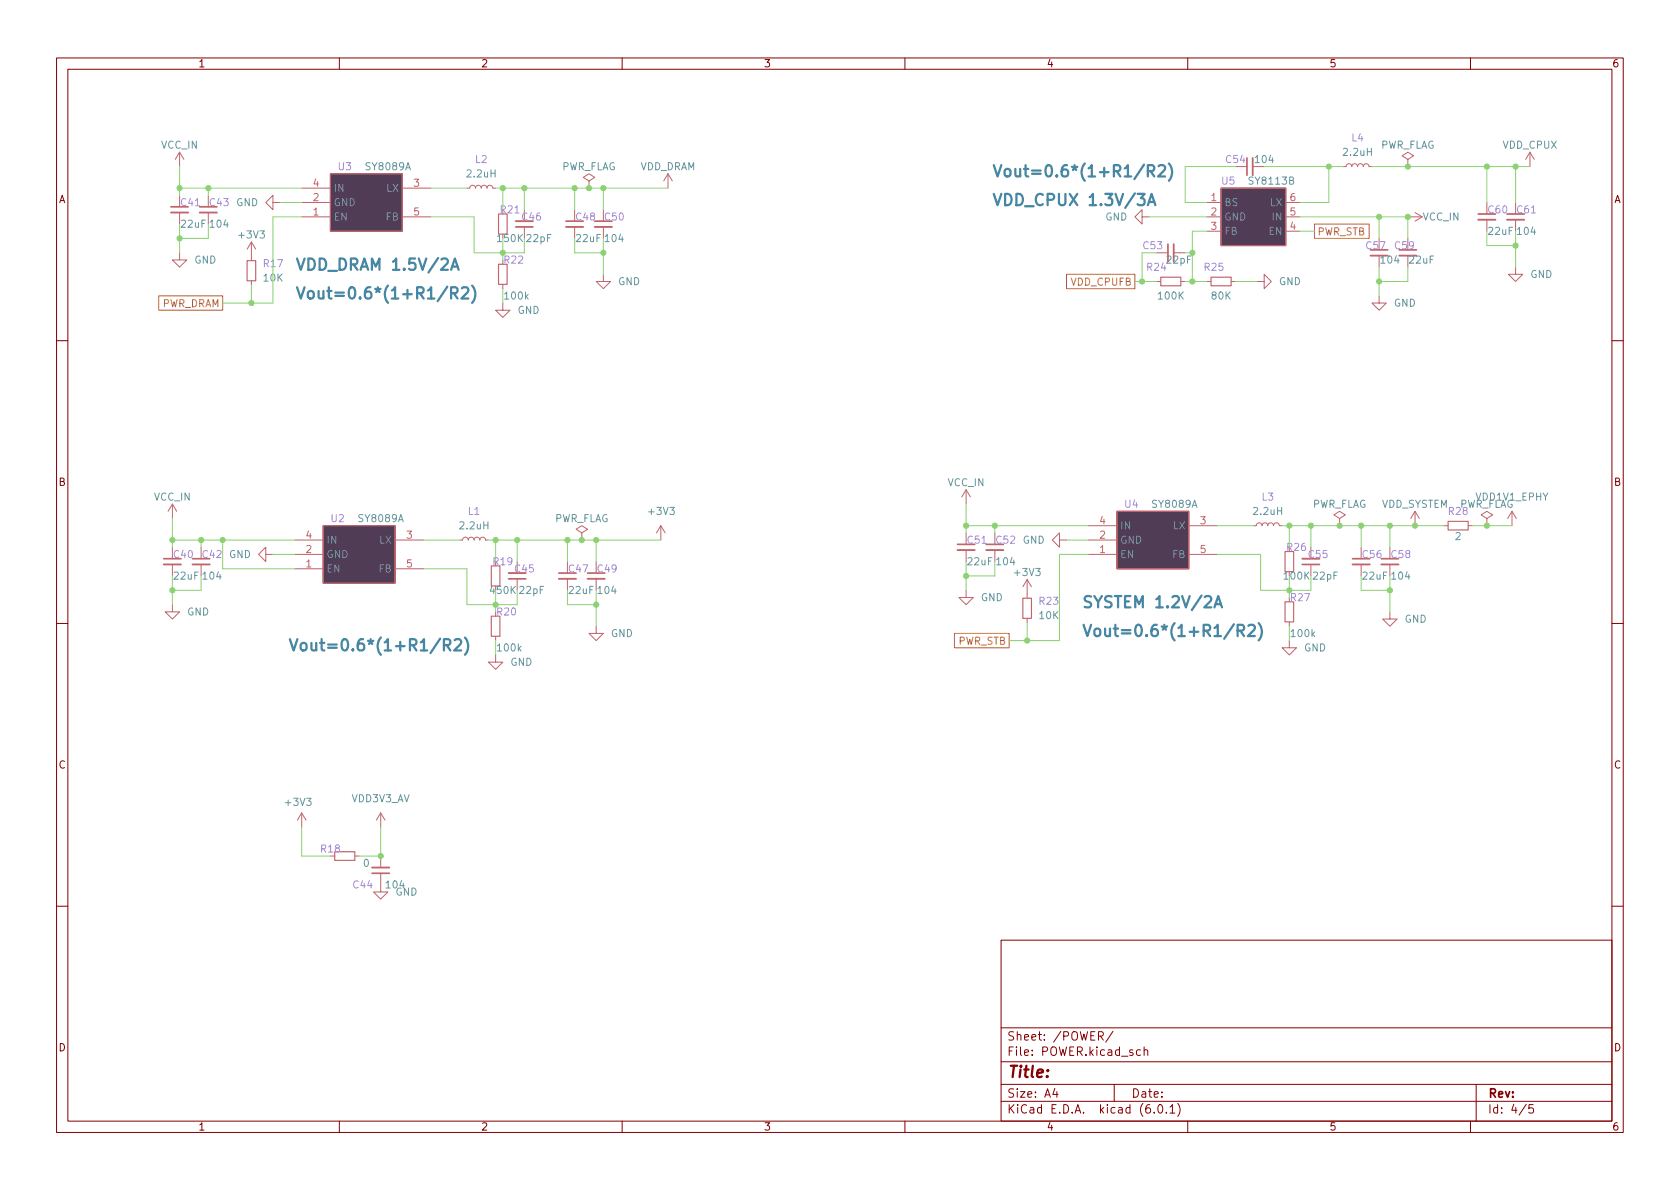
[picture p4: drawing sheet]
<svg xmlns="http://www.w3.org/2000/svg" width="297mm" height="210mm" viewBox="0 0 297 210" stroke-linecap="round" stroke-linejoin="round" font-family="sans-serif">
<g fill="none" stroke="#840000" stroke-width=".18">
<path d="M10 10.2h277v190.1h-277zM12 12.2h273v186.1h-273zM60 10.2v2M110 10.2v2M160 10.2v2M210 10.2v2M260 10.2v2M10 60.2h2M285 60.2h2M10 110.2h2M285 110.2h2M10 160.2h2"/>
<path d="M177 166.3h108v32h-108zM285 160.2h2M60 198.3v2M110 198.3v2M160 198.3v2M177 194.8h108M177 191.8h108M177 187.8h108M177 181.8h108M186.5 192.5l-.4 1h1M186.9 193v1M194.2 183.2l.7-.1 .2-.2-.1-.3-.2-.2h-.6v1.5"/>
<path d="M194.6 183.2l.5 .7M196.8 182.4l-1.3 1.9M197 191.8v3M201.6 185.7l-.4-.1-.3 .3v.4l.2 .3h.5M202.3 185.8l.2-.2 .4 .1v.9M202.3 185.1v1.5M204.1 196.7v.1M204.9 195.4l.2-.1a.81 .81 0 0 1 .6 .7 .81 .81 0 0 1-.3 .8h-.2a.81 .81 0 0 1-.6-.6 .81 .81 0 0 1 .3-.8zM206.2 196.7v.1M206.9 195.8l.4-.5v1.5M206.9 196.8h.8M208.2 195.1a1.72 1.72 0 0 1 0 2.3"/>
<path d="M210 198.3v2M260 198.3v2M261 191.8v6.5M269.9 195.3l-1.3 1.9M271.1 195.3h-.7l-.1 .7 .2-.1 .5 .1 .2 .2-.1 .5-.2 .1-.6-.1"/>
</g>
<g fill="none" stroke="#c4626b" stroke-width=".18">
<path d="M31.7 26.9v2.6M31.7 37.6v2M31.7 26.9l-.7 1.3M31.7 26.9l.8 1.3M36.8 37.6v2M48.3 35.8v-1.3l-1.3 1.3 1.3 1.3v-1.3h1.2M53.3 33.3h5.1M53.3 38.3h5.1M53.3 35.8h5.1M58.4 30.7h12.7v10.2h-12.7zM71.1 33.3h5.1M71.1 38.3h5.1"/>
<path d="M82.5 33.3h.6l.1-.4 .4-.1 .3 .1 .2 .4 .1-.4 .3-.1 .4 .1 .2 .4 .2-.4 .4-.1 .3 .1 .1 .4 .2-.4 .3-.1 .4 .1 .1 .4h.5M104.1 32l1.1-.6-1.1-.7-1 .7 1 .6v1.3M104.1 33.3h.1M118.1 30.7v2.6M118.1 30.7l-.8 1.3M118.1 30.7l.8 1.3M201.9 38.3v-1.2l-1.2 1.2 1.2 1.3v-1.3h1.3M213.4 38.3h2.5M213.4 35.8h2.5M215.9 33.3h11.4v10.1h-11.4zM221.5 29.5h2M227.3 38.3h2.6"/>
<path d="M227.3 35.8h2.6M237.5 29.5h.5l.1-.4 .4-.1 .4 .1 .1 .4 .1-.4 .3-.1 .4 .1 .2 .4 .2-.5h.5l.2 .1 .1 .4 .2-.4 .4-.1 .3 .1 .2 .4h.5M248.9 28.2l1-.6-1-.7-1 .7 1 .6v1.3M248.9 29.5h.1M248.9 38.3h2.6M250.2 37.6l1.3 .7M251.5 38.3l-1.3 .8M262.9 38.9v2M268 38.9v2M270.5 26.9v2.6M270.5 26.9l-.8 1.3M270.5 26.9l.8 1.3"/>
<path d="M31.7 44.7v1.3h1.3l-1.3 1.2-1.2-1.2h1.2M44.4 42.8l-.7 1.3M44.4 42.8v3.3M44.4 49.7v.7M44.4 42.8l.8 1.3M88.9 53.6v1.3h1.3l-1.3 1.2-1.3-1.2h1.3M88.9 50.3v.7M92.7 40.1v2.1M101.6 40.1v2.1M106.7 48.5v1.3h1.2l-1.2 1.2-1.3-1.2h1.3M106.7 40.1v2.1M204.5 44.7h2"/>
<path d="M204.5 49.8h.7M207.5 44.7h2M208.8 49.8h.7M213.4 40.9h2.5M213.4 49.8h.7M217.7 49.8h.7M222.2 49.8h1.3v-1.3l1.3 1.3-1.3 1.2v-1.2M227.3 40.9h2.6M243.8 52.3v1.3h1.3l-1.3 1.3-1.2-1.3h1.2M268 47.2v1.3h1.2l-1.2 1.3-1.3-1.3h1.3M30.5 89.1v2.6M30.5 99.8v2"/>
<path d="M30.5 89.1l-.8 1.3M30.5 89.1l.7 1.3M35.6 99.8v2M47 98v-1.2l-1.3 1.2 1.3 1.3v-1.3h1.3M52.1 95.5h5M52.1 98h5M57.1 93h12.7v10.1h-12.7zM69.8 95.5h5.1M81.3 95.5h.5l.1-.4 .4-.1 .4 .1 .1 .4 .1-.3 .3-.2 .4 .1 .2 .4 .2-.4 .5-.1 .2 .2 .1 .3 .2-.4 .3-.1 .4 .1 .2 .4h.5M102.9 94.2l1-.6-1-.6-1 .6 1 .6v1.3M102.9 95.5h.1M116.8 93l-.7 1.2"/>
<path d="M116.8 93v2.5M116.8 93l.8 1.2M170.8 86.6v2.5M170.8 97.3v2M170.8 86.6l-.7 1.3M170.8 86.6l.8 1.3M175.9 97.3v2M187.3 95.5v-1.3l-1.2 1.3 1.2 1.3v-1.3h1.3M192.4 95.5h5.1M192.4 93h5.1M192.4 98h5.1M197.5 90.4h12.7v10.2h-12.7z"/>
<path d="M210.2 93h5.1M210.2 98h5.1M221.6 93h.5l.2-.4 .3-.1 .4 .1 .1 .4 .2-.4 .3-.1 .4 .1 .2 .4 .2-.5h.4l.3 .1 .1 .4 .1-.4 .4-.1 .3 .1 .2 .4h.5M231.8 99.8v2M236.9 91.7l1-.6-1-.7-1.1 .7 1.1 .6v1.3M236.9 93h.1M240.7 99.8v2M245.7 99.8v2M250.2 90.4v2.6M250.2 90.4l-.8 1.3M250.2 90.4l.8 1.3M255.3 93h.7"/>
<path d="M259.6 93h.7M262.9 91.7l1-.6-1-.7-1 .7 1 .6v1.3M262.9 93h.1M267.3 90.4v2.6M267.3 90.4l-.7 1.3M267.3 90.4l.8 1.3M30.5 106.9v1.3h1.2l-1.2 1.3-1.3-1.3h1.3M52.1 100.6h5M69.8 100.6h5.1M87.6 115.8v1.3h1.3l-1.3 1.3-1.2-1.3h1.2M87.6 112.5v.8M91.4 102.4v2"/>
<path d="M100.3 102.4v2M105.4 110.7v1.3h1.3l-1.3 1.3-1.3-1.3h1.3M105.4 102.4v2M170.8 104.4v1.3h1.3l-1.3 1.2-1.3-1.2h1.3M181.6 102.5v3.3M181.6 109.3v.8M181.6 102.5l-.8 1.3M181.6 102.5l.8 1.3M228 113.3v1.2h1.2l-1.2 1.3-1.3-1.3h1.3M228 110v.7M245.7 108.2v1.3h1.3l-1.3 1.2-1.2-1.2h1.2M53.3 143.8l-.7 1.2"/>
<path d="M53.3 143.8v2.5M53.3 143.8l.8 1.2M62.7 151.4h.8M67.3 154.4v3.3h1.3l-1.3 1.3-1.3-1.3h1.3M67.3 143.8v2.5M67.3 151.4v2M67.3 143.8l-.8 1.2M67.3 143.8l.8 1.2"/>
</g>
<g fill="none" stroke="#c4626b" stroke-width=".33">
<path d="M30.2 37.6h3.1M35.3 37.6h3.1M91.2 39.1h3M221.5 27.9v3.1M261.4 38.9h3M266.4 38.9h3.1M100.1 40.1h3M105.2 40.1h3M207.5 43.2v3M242.3 45.2h3.1M247.4 45.2h3M29 99.8h3"/>
<path d="M34 99.8h3.1M169.3 97.3h3M174.4 97.3h3M230.3 98.8h3M239.1 99.8h3.1M244.2 99.8h3.1M89.9 101.3h3.1M98.8 102.4h3.1M103.9 102.4h3M65.8 153.4h3"/>
</g>
<g fill="none" stroke="#c4626b" stroke-width=".3">
<path d="M30.2 36.6h3.1M35.3 36.6h3.1M100.1 39.1h3M105.2 39.1h3M220.5 27.9v3.1M261.4 37.8h3M266.4 37.8h3.1M91.2 40.1h3M206.5 43.2v3M242.3 44.2h3.1M247.4 44.2h3M29 98.8h3"/>
<path d="M34 98.8h3.1M169.3 96.3h3M174.4 96.3h3M230.3 99.8h3M239.1 98.8h3.1M244.2 98.8h3.1M89.9 102.4h3.1M98.8 101.3h3.1M103.9 101.3h3M65.8 154.4h3"/>
</g>
<path d="M88.1 37.8h1.6v3.6h-1.6zM43.7 46.1h1.5v3.6h-1.5zM88.1 46.7h1.6v3.6h-1.6zM205.2 49h3.6v1.5h-3.6zM214.1 49h3.6v1.5h-3.6zM227.2 97.5h1.5v3.6h-1.5zM256 92.2h3.6v1.5h-3.6zM86.9 100.1h1.5v3.5h-1.5zM86.9 109h1.5v3.5h-1.5zM180.8 105.8h1.6v3.5h-1.6zM227.2 106.4h1.5v3.6h-1.5zM59.2 150.6h3.5v1.5h-3.5z" fill="none" stroke="#c4626b" stroke-width=".2"/>
<g fill="#513c56" stroke="#513c56" stroke-width=".18">
<path d="M58.4 30.7h12.7v10.2h-12.7z"/>
<path d="M215.9 33.3h11.4v10.1h-11.4z"/>
<path d="M197.5 90.4h12.7v10.2h-12.7z"/>
<path d="M57.1 93h12.7v10.1h-12.7z"/>
</g>
<path d="M232.4 39.6h9.7v2.6h-9.7zM28.1 52.3h11.3v2.6h-11.3zM188.6 48.5h12.1v2.5h-12.1zM168.8 112h9.6v2.5h-9.6z" fill="none" stroke="#c46c2d" stroke-width=".18"/>
<g fill="none" stroke="#4487aa" stroke-width=".4">
<path d="M201.1 34.3h1.3l-.7 .7a.54 .54 0 0 1 .7 .4v.5l-.2 .3-.8 .1-.3-.2M202.3 29.1l-1.7 2.6M202.9 30.3h.8a.54 .54 0 0 0 .4-.6 .54 .54 0 0 0-.4-.5h-.8v2M202.9 36.3l.7-2 .7 2M203.1 35.7h1M203.4 30.3l.7 .9M204.9 29.4l.2-.2 .7 .1a.54 .54 0 0 1 .1 .8l-1.1 1.1h1.2M206.7 28.9a2.29 2.29 0 0 1 0 3.1M79.1 50.7l-1.7 2.6M79.8 51.8h.7a.54 .54 0 0 0 .4-.5 .54 .54 0 0 0-.4-.5h-.7v2M79.8 47.7l.6-2 .7 2M79.9 47.1h1"/>
<path d="M80.2 51.8l.7 1M81.7 51l.2-.2 .7 .1a.54 .54 0 0 1 .1 .8l-1.1 1.1h1.2M83.5 50.5a2.29 2.29 0 0 1 0 3.1M77.8 112.9l-1.7 2.6M78.5 114.1h.8a.54 .54 0 0 0 .4-.6 .54 .54 0 0 0-.4-.5h-.8v2M79 114.1l.6 .9M80.4 113.2l.3-.2 .6 .1a.54 .54 0 0 1 .1 .8l-1.1 1.1h1.2M82.2 112.7a2.29 2.29 0 0 1 0 3.1M214.7 107.4l.7-2 .7 2M214.9 106.8h1M218.2 110.4l-1.8 2.6M218.8 111.5h.8a.54 .54 0 0 0 .4-.5 .54 .54 0 0 0-.4-.5h-.8v2"/>
<path d="M219.3 111.5l.7 1M220.7 110.7l.3-.2 .7 .1a.54 .54 0 0 1 .1 .7l-1.2 1.2h1.3M222.5 110.2a2.29 2.29 0 0 1 0 3"/>
</g>
<g fill="none" stroke="#8dd272" stroke-width=".18">
<path d="M31.7 33.3h21.6M31.7 29.5v5M31.7 39.6v5.1M36.8 33.3v1.2M36.8 39.6v2.6h-5.1M49.5 35.8h3.8M53.3 38.3h-5v15.3h-8.9M76.2 38.3h7.6v6.4h8.9v-2.5M76.2 33.3h6.3M87.6 33.3h30.5M88.9 33.3v3.8M92.7 33.3v3.8"/>
<path d="M101.6 33.3v3.8M106.7 33.3v3.8M203.2 38.3h10.2M218.4 29.5h-8.9v6.3h3.9M223.5 29.5h14M229.9 38.3h19v3.9M234.9 29.5v6.3h-5M242.6 29.5h27.9M243.8 38.3v3.9M262.9 29.5v6.3M268 29.5v6.3M44.4 50.4v3.2"/>
<path d="M88.9 42.2v3.8M88.9 51v2.6M101.6 42.2v2.5h5.1M106.7 42.2v6.3M200.7 49.8h3.8M201.9 44.7v5.1M209.5 49.8h3.9M209.5 44.7h1.3M213.4 40.9h-2.6v8.9M218.4 49.8h3.8M229.9 40.9h2.5M243.8 47.2v5.1"/>
<path d="M248.9 47.2v2.6h-5.1M262.9 40.9v2.5h5.1M268 40.9v6.3M30.5 95.5h21.6M30.5 91.7v5.1M35.6 95.5v1.3M39.4 95.5v5.1h12.7M48.3 98h3.8M74.9 95.5h6.4M86.4 95.5h30.4M87.6 95.5v3.8M91.4 95.5v3.8"/>
<path d="M100.3 95.5v3.8M105.4 95.5v3.8M170.8 93h21.6M170.8 89.1v5.1M170.8 99.3v5.1M175.9 93v1.2M175.9 99.3v2.5h-5.1M188.6 95.5h3.8M192.4 98h-5.1v15.3h-8.9M215.3 98h7.6v6.4h8.9v-2.6M215.3 93h6.3M226.7 93h28.6"/>
<path d="M228 93v3.8M231.8 93v3.8M240.7 93v3.8M245.7 93v3.8M260.3 93h7M30.5 101.8v5.1M35.6 101.8v2.6h-5.1M74.9 100.6h7.6v6.3h8.9v-2.5M87.6 104.4v3.8M87.6 113.3v2.5M100.3 104.4v2.5h5.1M105.4 104.4v6.3"/>
<path d="M181.6 110.1v3.2M228 101.8v3.9M228 110.7v2.6M240.7 101.8v2.6h5M245.7 101.8v6.4M53.3 146.3v5.1h5.1M67.3 146.3v5.1h-3.8"/>
</g>
<g fill="#8dd272" stroke="#8dd272" stroke-width=".18">
<circle cx="30.5" cy="104.4" r=".46"/>
<circle cx="31.7" cy="42.2" r=".46"/>
<circle cx="39.4" cy="95.5" r=".46"/>
<circle cx="44.4" cy="53.6" r=".46"/>
<circle cx="35.6" cy="95.5" r=".46"/>
<circle cx="30.5" cy="95.5" r=".46"/>
<circle cx="31.7" cy="33.3" r=".46"/>
<circle cx="36.8" cy="33.3" r=".46"/>
<circle cx="181.6" cy="113.3" r=".46"/>
<circle cx="245.7" cy="104.4" r=".46"/>
<circle cx="240.7" cy="93" r=".46"/>
<circle cx="250.2" cy="93" r=".46"/>
<circle cx="228" cy="104.4" r=".46"/>
<circle cx="268" cy="29.5" r=".46"/>
<circle cx="262.9" cy="93" r=".46"/>
<circle cx="243.8" cy="49.8" r=".46"/>
<circle cx="245.7" cy="93" r=".46"/>
<circle cx="268" cy="43.4" r=".46"/>
<circle cx="105.4" cy="106.9" r=".46"/>
<circle cx="91.4" cy="95.5" r=".46"/>
<circle cx="100.3" cy="95.5" r=".46"/>
<circle cx="102.9" cy="95.5" r=".46"/>
<circle cx="105.4" cy="95.5" r=".46"/>
<circle cx="87.6" cy="95.5" r=".46"/>
<circle cx="88.9" cy="33.3" r=".46"/>
<circle cx="88.9" cy="44.7" r=".46"/>
<circle cx="106.7" cy="44.7" r=".46"/>
<circle cx="106.7" cy="33.3" r=".46"/>
<circle cx="92.7" cy="33.3" r=".46"/>
<circle cx="104.1" cy="33.3" r=".46"/>
<circle cx="101.6" cy="33.3" r=".46"/>
<circle cx="248.9" cy="38.3" r=".46"/>
<circle cx="262.9" cy="29.5" r=".46"/>
<circle cx="248.9" cy="29.5" r=".46"/>
<circle cx="210.8" cy="44.7" r=".46"/>
<circle cx="243.8" cy="38.3" r=".46"/>
<circle cx="234.9" cy="29.5" r=".46"/>
<circle cx="210.8" cy="49.8" r=".46"/>
<circle cx="228" cy="93" r=".46"/>
<circle cx="231.8" cy="93" r=".46"/>
<circle cx="236.9" cy="93" r=".46"/>
<circle cx="170.8" cy="93" r=".46"/>
<circle cx="201.9" cy="49.8" r=".46"/>
<circle cx="170.8" cy="101.8" r=".46"/>
<circle cx="175.9" cy="93" r=".46"/>
<circle cx="67.3" cy="151.4" r=".46"/>
<circle cx="87.6" cy="106.9" r=".46"/>
</g>
<g font-size="2.8" fill="#4487aa">
<text x="175.3" y="31.3">Vout=0.6*(1+R1/R2)</text>
<text x="175.3" y="36.4">VDD_CPUX 1.3V/3A</text>
<text x="52.1" y="47.8">VDD_DRAM 1.5V/2A</text>
<text x="52.1" y="52.9">Vout=0.6*(1+R1/R2)</text>
<text x="191.1" y="107.5">SYSTEM 1.2V/2A</text>
<text x="191.1" y="112.6">Vout=0.6*(1+R1/R2)</text>
<text x="50.8" y="115.1">Vout=0.6*(1+R1/R2)</text>
</g>
<text font-size="2.8" fill="#840000" x="178" y="190.6">Title:</text>
<g font-size="2.1" fill="#840000">
<text x="178" y="184">Sheet: /POWER/</text>
<text x="178" y="186.7">File: POWER.kicad_sch</text>
<text x="178" y="196.9">KiCad E.D.A. kicad (6.0.1)</text>
<text x="178" y="194.1">Size: A4</text>
<text x="200" y="194.1">Date:</text>
<text x="263" y="194.1">Rev:</text>
<text x="263" y="196.9">Id: 4/5</text>
</g>
<g font-size="1.8" fill="#840000">
<text x="35" y="11.9">1</text>
<text x="85" y="11.9">2</text>
<text x="135" y="11.9">3</text>
<text x="185" y="11.9">4</text>
<text x="235" y="11.9">5</text>
<text x="285" y="11.9">6</text>
<text x="10.3" y="35.9">A</text>
<text x="285.3" y="35.9">A</text>
<text x="10.3" y="85.9">B</text>
<text x="285.3" y="85.9">B</text>
<text x="10.3" y="135.9">C</text>
<text x="285.3" y="135.9">C</text>
<text x="10.3" y="185.9">D</text>
<text x="285.3" y="185.9">D</text>
<text x="35" y="199.9">1</text>
<text x="85" y="199.9">2</text>
<text x="135" y="199.9">3</text>
<text x="185" y="199.9">4</text>
<text x="235" y="199.9">5</text>
<text x="285" y="199.9">6</text>
</g>
<g font-size="1.8" fill="#669696">
<text x="28.5" y="26.3">VCC_IN</text>
<text x="222" y="28.8">104</text>
<text x="237.6" y="27.6">2.2uH</text>
<text x="244" y="26.3">PWR_FLAG</text>
<text x="265.7" y="26.3">VDD_CPUX</text>
<text x="58.9" y="33.9">IN</text>
<text x="64.8" y="30.1">SY8089A</text>
<text x="68.4" y="33.9">LX</text>
<text x="82.7" y="31.4">2.2uH</text>
<text x="99.2" y="30.1">PWR_FLAG</text>
<text x="113.1" y="30.1">VDD_DRAM</text>
<text x="221" y="32.6">SY8113B</text>
<text x="32.1" y="40.3">22uF</text>
<text x="37.2" y="40.3">104</text>
<text x="41.7" y="36.4">GND</text>
<text x="58.9" y="39">EN</text>
<text x="58.9" y="36.4">GND</text>
<text x="68.3" y="39">FB</text>
<text x="195.4" y="39">GND</text>
<text x="216.4" y="36.4">BS</text>
<text x="216.4" y="39">GND</text>
<text x="216.4" y="41.5">FB</text>
<text x="224.4" y="41.5">EN</text>
<text x="224.6" y="36.4">LX</text>
<text x="225.1" y="39">IN</text>
<text x="251.6" y="39">VCC_IN</text>
<text x="263.2" y="41.5">22uF</text>
<text x="268.4" y="41.5">104</text>
<text x="34.3" y="46.6">GND</text>
<text x="42.4" y="42.2">+3V3</text>
<text x="88.1" y="42.8">150K</text>
<text x="93.2" y="42.8">22pF</text>
<text x="101.9" y="42.8">22uF</text>
<text x="107.1" y="42.8">104</text>
<text x="206.3" y="46.6">22pF</text>
<text x="244.3" y="46.6">104</text>
<text x="249.3" y="46.6">22uF</text>
<text x="46.7" y="49.8">10K</text>
<text x="89.3" y="53">100k</text>
<text x="109.3" y="50.4">GND</text>
<text x="204.9" y="53">100K</text>
<text x="214.3" y="53">80K</text>
<text x="226.1" y="50.4">GND</text>
<text x="270.6" y="49.1">GND</text>
<text x="91.5" y="55.5">GND</text>
<text x="246.4" y="54.2">GND</text>
<text x="27.2" y="88.5">VCC_IN</text>
<text x="167.6" y="86">VCC_IN</text>
<text x="203.9" y="89.8">SY8089A</text>
<text x="231.9" y="89.8">PWR_FLAG</text>
<text x="244.2" y="89.8">VDD_SYSTEM</text>
<text x="257.9" y="89.8">PWR_FLAG</text>
<text x="261" y="88.5">VDD1V1_EPHY</text>
<text x="63.5" y="92.3">SY8089A</text>
<text x="81.4" y="93.6">2.2uH</text>
<text x="97.9" y="92.3">PWR_FLAG</text>
<text x="114.8" y="91.1">+3V3</text>
<text x="198" y="93.6">IN</text>
<text x="207.4" y="93.6">LX</text>
<text x="221.7" y="91.1">2.2uH</text>
<text x="257.3" y="95.5">2</text>
<text x="40.5" y="98.7">GND</text>
<text x="57.7" y="101.2">EN</text>
<text x="57.7" y="98.7">GND</text>
<text x="57.7" y="96.1">IN</text>
<text x="67" y="101.2">FB</text>
<text x="67.1" y="96.1">LX</text>
<text x="171.2" y="99.9">22uF</text>
<text x="176.3" y="99.9">104</text>
<text x="179.5" y="101.8">+3V3</text>
<text x="180.8" y="96.1">GND</text>
<text x="198" y="98.7">EN</text>
<text x="198" y="96.1">GND</text>
<text x="207.3" y="98.7">FB</text>
<text x="30.8" y="102.5">22uF</text>
<text x="36" y="102.5">104</text>
<text x="86.8" y="105">450K</text>
<text x="91.9" y="105">22pF</text>
<text x="100.7" y="105">22uF</text>
<text x="105.8" y="105">104</text>
<text x="173.4" y="106.3">GND</text>
<text x="227.1" y="102.5">100K</text>
<text x="232.3" y="102.5">22pF</text>
<text x="241" y="102.5">22uF</text>
<text x="246.2" y="102.5">104</text>
<text x="33.1" y="108.8">GND</text>
<text x="108" y="112.6">GND</text>
<text x="183.8" y="109.5">10K</text>
<text x="228.4" y="112.6">100k</text>
<text x="248.3" y="110.1">GND</text>
<text x="88.1" y="115.2">100k</text>
<text x="90.2" y="117.7">GND</text>
<text x="230.6" y="115.2">GND</text>
<text x="50.6" y="142.5">+3V3</text>
<text x="62.1" y="141.9">VDD3V3_AV</text>
<text x="64.3" y="153.3">0</text>
<text x="68.4" y="157.1">104</text>
<text x="69.9" y="158.4">GND</text>
</g>
<g font-size="1.8" fill="#a683e1">
<text x="84.1" y="28.8">L2</text>
<text x="216.8" y="28.8">C54</text>
<text x="239" y="25">L4</text>
<text x="59.8" y="30.1">U3</text>
<text x="216" y="32.6">U5</text>
<text x="32.1" y="36.4">C41</text>
<text x="37.1" y="36.4">C43</text>
<text x="88.5" y="37.7">R21</text>
<text x="92.4" y="39">C46</text>
<text x="101.9" y="39">C48</text>
<text x="107" y="39">C50</text>
<text x="263.2" y="37.7">C60</text>
<text x="268.3" y="37.7">C61</text>
<text x="46.7" y="47.2">R17</text>
<text x="89.2" y="46.6">R22</text>
<text x="202.8" y="47.9">R24</text>
<text x="213" y="47.9">R25</text>
<text x="241.6" y="44.1">C57</text>
<text x="246.7" y="44.1">C59</text>
<text x="198.9" y="89.8">U4</text>
<text x="223.1" y="88.5">L3</text>
<text x="58.6" y="92.3">U2</text>
<text x="82.8" y="91.1">L1</text>
<text x="256.2" y="91.1">R28</text>
<text x="30.8" y="98.7">C40</text>
<text x="35.9" y="98.7">C42</text>
<text x="87.3" y="99.9">R19</text>
<text x="91.1" y="101.2">C45</text>
<text x="100.6" y="101.2">C47</text>
<text x="105.7" y="101.2">C49</text>
<text x="171.1" y="96.1">C51</text>
<text x="176.2" y="96.1">C52</text>
<text x="227.6" y="97.4">R26</text>
<text x="231.4" y="98.7">C55</text>
<text x="241" y="98.7">C56</text>
<text x="246" y="98.7">C58</text>
<text x="183.8" y="106.9">R23</text>
<text x="228.3" y="106.3">R27</text>
<text x="87.9" y="108.8">R20</text>
<text x="56.8" y="150.7">R18</text>
<text x="62.5" y="157.1">C44</text>
</g>
<g font-size="1.8" fill="#c4626b">
<text x="55.4" y="35.6">2</text>
<text x="55.4" y="33">4</text>
<text x="73.2" y="33">3</text>
<text x="214.1" y="35.6">1</text>
<text x="228.1" y="35.6">6</text>
<text x="55.4" y="38.1">1</text>
<text x="73.2" y="38.1">5</text>
<text x="214.1" y="38.1">2</text>
<text x="214.1" y="40.6">3</text>
<text x="228.1" y="40.6">4</text>
<text x="228.1" y="38.1">5</text>
<text x="54.1" y="95.2">4</text>
<text x="71.9" y="95.2">3</text>
<text x="194.5" y="95.2">2</text>
<text x="194.5" y="92.7">4</text>
<text x="212.2" y="92.7">3</text>
<text x="54.1" y="100.3">1</text>
<text x="54.1" y="97.8">2</text>
<text x="71.9" y="100.3">5</text>
<text x="194.5" y="97.8">1</text>
<text x="212.2" y="97.8">5</text>
</g>
<g font-size="1.8" fill="#c46c2d">
<text x="232.9" y="41.6">PWR_STB</text>
<text x="189.4" y="50.5">VDD_CPUFB</text>
<text x="28.5" y="54.3">PWR_DRAM</text>
<text x="169.3" y="114">PWR_STB</text>
</g>
<text font-size="1.8" fill="#8dd272" x="202.2" y="44.1">C53</text>
</svg>
